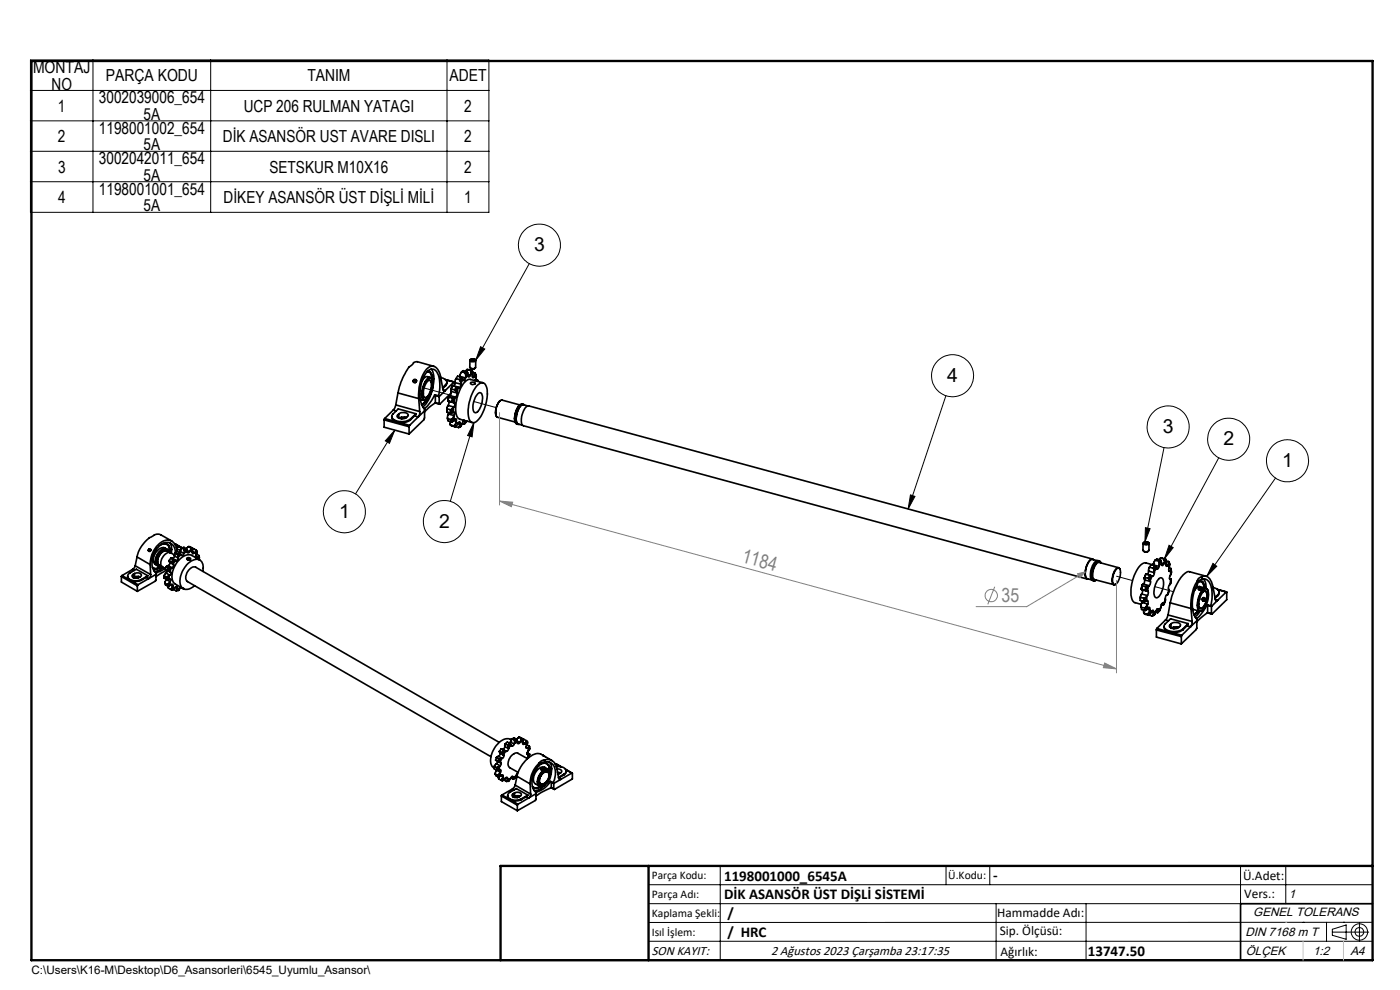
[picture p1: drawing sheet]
<svg xmlns="http://www.w3.org/2000/svg" width="297mm" height="210mm" viewBox="0 0 297 210" stroke-linecap="round" stroke-linejoin="round" font-family="sans-serif">
<g fill="none" stroke="#000" stroke-width=".35">
<path d="M90.6 78.9a.78 .78 0 0 1 .9 .8l.2 .7M90.7 78.8a.96 .96 0 0 1 1 1.1v.7M91.1 78.8a1.92 1.92 0 0 1 .6 1.7v-.1M91.5 78.3a4.3 4.3 0 0 1 .4 3.7l-.1 .4a7.1 7.1 0 0 1-2.1 4M92 77.7l-3.5-1-.6 .1-.2 .3a10 10 0 0 0-3.2 5.8l-.1 .5M97.5 79.8l1.2 .4M97.5 79.8v.1M97.9 78.9l-.4 .9M97.9 78.9l.8 .2M98.7 79.1l.1 .3M98.8 79.4v.5M98.8 79.9h.1"/>
<path d="M98.8 79.9l-.1 .3M99.1 78.8l-.4 .3M99.1 78.8l.1 .3M99.1 78.8l-.8-.2-.4 .3M99.1 78.4l-.3 .3M99.1 78.4l1.1 .2M99.1 78.4l.8 .2M99.2 79.1l-.4 .3M99.2 79.1l.1 .5M99.3 79.5l.4 .1M99.3 79.6l-.5 .3M99.3 79.6l.1 .4 .3-.4"/>
<path d="M99.7 76.4v1.5a.77 .77 0 0 0 1.2 0v-1.5M99.8 78.1a.68 .68 0 0 0 1 0M99.8 79.4l.5 .1M99.8 76.3a.67 .67 0 0 1 1 .1l-.2 .2a.51 .51 0 0 1-.8-.3zM99.8 79.4l-.1 .2M99.9 78.6v.3M99.9 78.6h.3M99.9 78.9l-.1 .5M99.9 78.9h.4M100.1 76.2h.4M100.1 76.2l-.2 .2 .3 .1M100.1 76.2v.3"/>
<path d="M100.2 78.6l.1 .3M100.2 76.1l-.4 .2a.4 .4 0 0 0 .1 .4 .4 .4 0 0 0 .5 0l.4-.1a.28 .28 0 0 0 0-.4 .28 .28 0 0 0-.3 0M100.2 79.9l.3 .1M100.3 79.5v.6l.2-.1M100.3 78.9v.6M100.3 79l.5 .1M100.5 76.2h.1M100.5 76.2l.2 .2-.2 .1h-.3M100.5 76.2v.3M100.6 79.8l.4 .5M100.6 79.8l-.1 .2M100.8 79.1v.3"/>
<path d="M100.8 79.4l-.2 .4M100.8 79.4l.2 .4M100.8 79.1l.2 .7M101 79.8v.5M81.5 89.1l5.3 1.4M81.5 89.1v1.5l5.3 1.5M81.6 88.8l-.1 .3M81.6 88.8l2.6 .7M83.1 88.4a1.11 1.11 0 0 0 1.1 1.1M83.4 87l-1.8 1.8M83.4 87l.6 .2M84 85.9l-.6 1.1"/>
<path d="M84 85.9l5 1.4M84.2 89.5l2.7 .7M84.4 88v.5M84.4 83.4l4.4 1.2M84.4 83.4l-.4 2.5M84.6 87.8a1.4 1.4 0 0 1 2 .3 1.4 1.4 0 0 1-2.4 .2l.2-.3M84.6 87.8l-.2 .2M84.6 87.8v.9M85.2 88.5v.3M86 88.5l-.8 .3M86.2 88.6h-.1a1.52 1.52 0 0 0-1.4 .1M86.8 90.5v1.6"/>
<path d="M86.9 90.2l-.1 .3M87.1 89a3.1 3.1 0 0 1-2.9 .5M87.1 88.9v.1M87.7 81l.1 .2 .4-.1M87.8 80.5h.3l.2 .2M87.8 80.5l-.1 .5M87.9 88.2l-.8 .8M87.9 88.2l.8 .2M88.2 87.8l-3.7-1.1-1.1 1.1a.77 .77 0 0 0-.2 .9 .77 .77 0 0 0 .7 .5 3.4 3.4 0 0 0 3.2-.3M88.2 87.8l-.3 .4M88.2 87.8l-1.1 1.1M88.3 80.7l-.1 .4"/>
<path d="M88.3 80.8l-.2 .4M88.7 88.4l-1.8 1.8M88.8 84.6l.2 2.7M89 87.3v.6l-.3 .5M89.2 84.7l.8 .2M90.1 87.2l-.1 1.8-3.2 3.1M90.1 87.2l-1.4 1.2M90.5 84.8l-1.1 1M90.6 80.5a.61 .61 0 0 1 .8-.3 .61 .61 0 0 1 .4 .7l.1 .5-.3 1.6a2.17 2.17 0 0 1-1.5 1.9 2.04 2.04 0 0 1-.4-2.5l.5-1.2zM90.7 80.8l.4-.2a.9 .9 0 0 1 .5 1.3 3.3 3.3 0 0 1-1.2 2.5h-.2a2.03 2.03 0 0 1-.1-2.4zM91.1 80.7a1.58 1.58 0 0 1 .3 1.9 1.84 1.84 0 0 1-1.3 1.7M91.3 80.1l-.6-.2a1.29 1.29 0 0 0-1.1 .9"/>
<path d="M91.7 80.4a.64 .64 0 0 0-.7-.3 .64 .64 0 0 0-.5 .5 4.4 4.4 0 0 0-.7 4.2l.3 .1 .5-.1-.7 .8-.4 .3 .3-.2 .8-1M92.2 83.7l-1.4 2.3-.8 .7M92.2 83.7l.8 .3M92.2 83.7l.2 .2M92.3 85.5l1 .3M92.4 85.4l-1.5 1.1-.8 .9M92.4 83.9v1.5M92.4 83.9l.8 .2M92.4 85.4l.8 .2M93 84a6.8 6.8 0 0 0-.4-5.2 1.29 1.29 0 0 0-2.2 .3 7.8 7.8 0 0 0-.6 7.4l.3 .3v.4M93 84l.2 .1M93.2 85.6l.1 .2"/>
<path d="M93.2 84.1v1.5M93.5 80.1a1.12 1.12 0 0 1 1.2 1.3l-.2 .2M94 82.7l.5 .1M94.4 80.5l2 .5M94.5 82.8a.32 .32 0 0 1-.4 .1 .32 .32 0 0 1-.2-.4l-.4-2.5a2.31 2.31 0 0 0-1.8-2.3 3.9 3.9 0 0 0-2.5 3.1l-.3 1.4-.1 2.4M94.5 82.8l-1.3 1.3M94.5 80.6l1.8 .4M94.5 81.8l-.6 .6M94.5 81.6l-.6 .6M94.5 81.6v.2M94.8 86.7v.7l.8 .2M94.8 81.1l-.3 .7"/>
<path d="M94.8 86.7l.8 .2M94.9 88.8l.2 .5 .7 .2M94.9 88.8l.8 .2M95 85h.1M95 85l.8 .2M95 85l.2 .2M95.1 86l-.3 .7M95.1 86l1.2 .4M95.1 87.8l-.2 1M95.1 87.8l1.2 .4M95.2 84.1l-.2 .9M95.2 84.2l-.2 .8"/>
<path d="M95.2 84.1h.1M95.2 84.1v.1M95.2 85.2v.3l-.1 .5M95.2 84.2l.8 .2M95.2 85.2l1.2 .3M95.2 87.5l-.1 .3M95.4 83.9l-.2 .2M95.4 83.9l1.3 .3M95.5 89.4v.7M95.5 90.1l1.1 .4M95.5 90.1l.8 .2M95.6 86.9v.7"/>
<path d="M95.6 82.6h.1M95.6 82.6l.1 .4M95.7 82.5l-.1 .1M95.7 83l-.1 .7-.2 .2M95.7 89l.1 .5M95.7 82.5l.8 .2M95.7 83l1.2 .4M95.7 83.4l-2.4 2.4M95.8 85.2l.2 .1M95.8 86.8l-.2 .1M95.8 86.8v.8M95.8 87.6h-.2"/>
<path d="M95.9 88.8l-.2 .2M95.9 88.8l.2 .6M96 84.4l-.2 .8M96 85.3l.3 .1M96 81.8l-.3 .7M96 81.8l-.4 .8M96 81.8l.8 .2M96.1 89.4l-.3 .1M96.2 87.5l.1-.1a.43 .43 0 0 1 0 .8M96.2 86.5v1M96.2 86.5l-.4 .3M96.2 87.5l-.4 .1"/>
<path d="M96.2 84.4h-.2M96.2 84.4l-.2 .9M96.2 88.4l.2 .7M96.2 88.4l-.3 .4M96.3 90.3l.3 .2M96.3 81l.1 .7M96.3 86.4l-.1 .1M96.3 85.4l.1 .1M96.3 81l-1.8 1.8M96.3 89.2l.5 .2M96.3 88.2l-.1 .2M96.4 85.5l.1 .3-.2 .6"/>
<path d="M96.4 89.1l.4-.2v.5M96.4 89.1l-.3 .3M96.5 82.7l.2 .2M96.5 81.2l-.2 .7M96.5 90.1l-.2 .2M96.5 90.1l.3 .2M96.5 81.2l1.3 .3M96.6 84.3l-.3 1.1M96.6 84.3l-.4 .1M96.6 90.5l.7 .2M96.7 82.9l.2 .3M96.7 84.2l-.1 .1"/>
<path d="M96.7 89.6l.4 .3M96.7 80.3l-.2 .9M96.7 89.6l-.2 .5M96.7 80.3l.8 .2M96.8 82l-.3 .7M96.8 82l.2 .1M96.8 90.3l-.2 .2M96.8 89.4l-.1 .2M96.9 83.2v.2M96.9 83.4v.4l-.2 .4M97 82.1l-.3 .8M97 82.1l.3 .1"/>
<path d="M97.1 89.9l-.3 .4M97.2 89.7l.3-.2 .1 .3M97.2 89.7l-.1 .2M97.2 89.7l.4 .1M97.3 82.2l-.4 1M97.4 90.4l-.1 .3M97.5 80.5l.1 .3M97.6 90l-.2 .4M97.6 89.8v.2M97.6 80.8l.2 .5M97.8 81.5a.53 .53 0 0 1-.5 .7M97.8 81.3v.2"/>
<path d="M97.8 90.3l-.4 .1M97.8 90.3l-.2 .3-.3 .1M97.9 80l-.4 .5M97.9 80l.1 .2M97.9 80l-.8-.2-.4 .5M98 80.2l-.4 .6M98 80.2l.3 .3M98.1 89.8l-.5 .2M98.1 89.8l-.3 .5M98.1 89.8l.4 .2M98.3 80.5l-.5 .8M98.3 89.2l.3 .1"/>
<path d="M98.4 89.2l-.3 .6M98.5 89.2l.1 .1M98.6 89.8l-.1 .2M98.6 89.3v.2M98.6 89.5h.1M98.6 89.5v.3M98.7 80.2a.34 .34 0 0 1 0 .3 .34 .34 0 0 1-.4 .1v-.1M98.8 89.3l-.2 .2M99 89.4l-.4 .4M99 89.4l-.5 .6M99 89.3v.1M99.9 81.1a.61 .61 0 0 1 .9 .3 .5 .5 0 0 1-.6 .2 .5 .5 0 0 1-.3-.5z"/>
<path d="M100.9 80.5l.4 .1M101 80.3l-.2 .4M101.1 81.9a1.13 1.13 0 0 1 1.8-.4 6.5 6.5 0 0 1-.2 5.4 3.7 3.7 0 0 1-2.3 2.8 1.76 1.76 0 0 1-1.1-2l.2-2.1a9.3 9.3 0 0 1 1.6-3.7zM101.3 80.8v.1M101.3 80.8h-.1M101.3 80.6v.2M101.3 80.6l.1 .3M101.4 83.5a.55 .55 0 0 1 .7-.1 .55 .55 0 0 1 .2 .6l-.1 1.7a2.04 2.04 0 0 1-1.4 1.8 2.37 2.37 0 0 1-.2-2.6zM102.5 81.2l-2.7-.7a2.19 2.19 0 0 0-1.9 1.6 8.3 8.3 0 0 0-.9 6.3l.5 .5 2.7 .7M106.2 85a3.2 3.2 0 0 0-.9 3.2M110.3 85.9l-3.8-1a2.41 2.41 0 0 0-1.3 2.4 1.04 1.04 0 0 0 .3 1.2l3.8 1M110.3 85.8a4 4 0 0 0-1 3.8"/>
<path d="M111.1 85.8a1.37 1.37 0 0 0-1.6 1.3l-.1 .2a2.25 2.25 0 0 0 .2 2.6l.3 .1M111.3 85.9a.69 .69 0 0 0-1.1 .5l-.6 1.3a2.5 2.5 0 0 0 .2 2.3h.3M112 86.1l-.9-.2a1.49 1.49 0 0 0-1.3 1.4l-.1 .3a2.25 2.25 0 0 0 .2 2.3l.9 .3M29.1 118.1l2.8 1.7M29.1 118.1l-.4 1.9M31.5 116.8l.1 .2 .2-.1M31.6 116.4h.2l.2 .2M31.6 116.4l-.1 .4M31.9 119.8l.1 2.1M32 116.6l-.2 .3M33.2 119l.1 .5 .5 .4M33.2 118.9v.1"/>
<path d="M33.6 117.3a1.45 1.45 0 0 1 1.9-.8l.3 .5a1 1 0 0 0-.9-.6 1 1 0 0 0-1 .6 2.3 2.3 0 0 0-.6 2.9l.7 .1a.91 .91 0 0 1-.9-.3 .91 .91 0 0 1-.1-1zM34.2 115.5a1.2 1.2 0 0 1 1.3 .1 1.2 1.2 0 0 1 .5 1.2v.4v-.8l-.3-.7M34.4 115.3a1.35 1.35 0 0 1 1.4 .5 1.35 1.35 0 0 1 .2 1.4M34.4 116.8l-.1 .1a2.64 2.64 0 0 0-1.1 2M35.4 116.5a1.59 1.59 0 0 0-2.4 .8 1.87 1.87 0 0 0-.1 2.4l.5 .3M35.5 116.9a1.75 1.75 0 0 0-2 1.6 1.03 1.03 0 0 0 .3 1.3l.7 .5M35.5 116.9a1.19 1.19 0 0 0-1.7 .5l-.5 .9-.1 .7M35.5 116.9l.7 .4M35.7 120l-.5 .2M35.7 117a1.13 1.13 0 0 0-1.7 .5 1.53 1.53 0 0 0 0 2.5M35.7 115.7h.1M35.7 120l.8 .4"/>
<path d="M35.9 118.9l.1 .4M35.9 118.9l.5 .3M35.9 115.1a2.43 2.43 0 0 1 .4 2.2M36 119.3v.4l-.3 .3M36 119.3l.8 .5M36.2 118.4l-.3 .5M36.2 118.4l.3 .1M36.2 118.4l.5 .3M36.4 119.2l.1 .2M36.5 114.8l-2.4-1.4a1.86 1.86 0 0 0-2 .5 6.6 6.6 0 0 0-3 4.2M36.5 119.4l.2 .3M36.5 118.5l.9 .4"/>
<path d="M36.7 118.7l-.3 .5M36.7 118.7l.2 .1M36.7 119.7l.1 .1M36.8 119.8l-.1 .5-.2 .1M36.9 118.8l-.4 .6M36.9 118.8l.3 .1M37 117.9l-.1 .3-.4 .3M37 117.7l-.8-.4a1.91 1.91 0 0 0-2.1 1.8 1.06 1.06 0 0 0 .4 1.2l.6 .3M37 117.9l.8 .5M37 117.7v.2M37.1 117.3l-.1 .4M37.1 117.3l.5 .3"/>
<path d="M37.2 118.9l-.5 .8M37.2 117.3a1.91 1.91 0 0 0-1.1-2.1 1.91 1.91 0 0 0-2.3 .6 4.7 4.7 0 0 0-1.1 5.3l.5 .5-.1 .2M37.2 118.9h.2M37.3 115.5l1.2 .6M37.3 115.5l-.1 .1M37.3 115.5l1 .6M37.4 116.1l1.3 .1M37.5 116.6l.8 .1M37.6 117a2.15 2.15 0 0 0-2.9-2.3 5.6 5.6 0 0 0-2.8 5.1M37.6 117.6l.1 .2M37.7 117.8l.1 .4M37.8 118.2v.2"/>
<path d="M37.8 118.4l-.2 .4-.2 .1M38.1 117.2l-.5 .4M38.1 117.2l.1 .2M38.1 117.2l-.5-.3-.5 .4M38.2 117.4l-.5 .4M38.2 117.4l.2 .2M38.2 117l-.1 .3M38.2 117l.8 .4M38.3 116.8h.1M38.3 116.8l-.1 .2M38.4 117.6l-.6 .6M38.6 116.3l-.3 .5"/>
<path d="M38.6 116.3l.4-.2 .5 .3M38.6 116.3l.5 .2M39 117.4a.33 .33 0 0 1-.2 .4 .33 .33 0 0 1-.4-.2M39.1 117.2h.1M39.1 117.2l-.1 .2M39.1 116.5v.3M39.1 116.8v.4M39.5 116.4l-.4 .1M39.5 116.4l.1 .2M39.6 116.6l-.5 .2M39.6 116.6l.1 .4M39.6 118.6l.5-.1 .3 .1"/>
<path d="M39.7 118.4a.43 .43 0 0 1 .4-.1 .43 .43 0 0 1 .3 .3 .41 .41 0 0 1-.5 .2 .41 .41 0 0 1-.2-.4zM39.7 116.7l.5 .3M39.7 117l-.6 .2M39.7 117v.1a.25 .25 0 0 0 .3 .2 .25 .25 0 0 0 .2-.3M39.9 118.5l.3 .1M39.9 118.5l-.2 .1 .1 .1M39.9 118.5v.3M40 115.9l-.5 .5M40 115.9l.9 .4M40 115.9l.5 .3M40.2 118.6l.1 .1M40.2 118.6v.1"/>
<path d="M40.3 116.9l.6 .1M40.3 116.9l-.1 .1M40.5 116.4l-.2 .5M40.5 116.4l.4 .1M40.5 116.2v.2M40.5 116.2l.4 .1M40.8 117.1l.4 .2M40.9 117l-.1 .4 .4-.1M40.9 116.3v.2M40.9 116.5v.5M40.9 116.5l.2-.1 .5 .3M41.3 117.2l.4 .4"/>
<path d="M41.3 117.2l-.1 .1M41.5 116.9l-.2 .3M41.5 116.9l.3 .3M41.5 118.1l.3 .1M41.6 116.7l-.1 .2M41.6 116.7l.2 .5M41.7 117.6a.33 .33 0 0 0-.2 .4 .33 .33 0 0 0 .3 .2M41.7 117.6l.5 .3M41.8 117.2l-.1 .4M41.9 118.2l.1 .4M41.9 118.2h-.1M42.2 118l-.3 .2"/>
<path d="M42.2 118v.5M42.2 117.9v.1M42.2 118.5v.2M42.2 117.9v.6M42.4 118.8l-1.7-1a2.58 2.58 0 0 0-3 1.3l-.2 .3a4 4 0 0 0-.6 4.2l2 1.3M231.8 118.6l-119.6-32.5a1.46 1.46 0 0 0-1.3 1.3l-.2 .9a1.78 1.78 0 0 0 .3 2l119.6 32.5M232 118.7a.69 .69 0 0 0-1.1 .5l-.5 1.3a2.5 2.5 0 0 0 .1 2.3h.4M232.7 118.9l-.9-.2a1.79 1.79 0 0 0-1.4 1.7 2.25 2.25 0 0 0 .2 2.4l1 .2M233.2 119a.94 .94 0 0 0-1.3 .7l-.5 1.4a1.78 1.78 0 0 0 .3 2l.4 .1M242.5 115.2v1.5a.79 .79 0 0 0 1.2 0l.1-1.5M242.6 116.9l.3 .2 .7-.2M242.7 115h.1a.67 .67 0 0 1 .9 .2 .61 .61 0 0 1-1.1-.1z"/>
<path d="M243 115l-.2 .2 .2 .1M243 115.3h.3M243 115h.3M243 115v.3M243 115l-.4 .1a.61 .61 0 0 0 .4 .5 .61 .61 0 0 0 .7-.2 .32 .32 0 0 0-.1-.3 .32 .32 0 0 0-.3-.1M243.3 115l.2 .2-.2 .1M243.3 115v.3M244.7 119.8l-1.6-.4a2.32 2.32 0 0 0-2 1.6 8.3 8.3 0 0 0-.9 6.3l.4 .5 1.5 .4M244.7 119.8l1.2 .3M244.7 119.8l-.1 .1M244.7 119.6h.1M244.7 119.6v.2"/>
<path d="M245 118.8l-.3 .8M245 118.8l.9 .3M245.9 119.1v.3M245.9 119.4v.5M245.9 119.9h.1M245.9 119.9v.2M246.2 118.8l-.3 .3M246.2 118.8l.1 .3M246.2 118.8l-.8-.2-.4 .2M246.2 118.3l-.3 .4M246.2 118.3l1.1 .3M246.2 118.3l.8 .3"/>
<path d="M246.3 119.1l-.4 .3M246.3 119.1l.2 .4M246.5 119.5l.1 .5 .3-.4M246.5 119.5l-.6 .4M246.5 119.5l.4 .1M246.9 119.4l.5 .1M246.9 119.4v.2M247 118.6v.2M247 118.6h.3M247 118.8l-.1 .6M247 118.8l.4 .1M247.3 118.6l.1 .3"/>
<path d="M247.3 119.9l.4 .1M247.4 118.9v.6M247.4 119.5v.5l.1 .1 .2-.1M247.4 119l.5 .1M247.8 119.8l.3 .5M247.8 119.8l-.1 .2M247.9 119.3l-.1 .5M247.9 119.3l.2 .5M247.9 119.1v.2M247.9 119.1l.2 .7M248.1 119.8v.5M25.8 122.3l3.3 2"/>
<path d="M25.8 122.3v1.2l3.3 1.9M25.9 122.1l-.1 .2M25.9 122.1l1.7 1M27.1 122.2l.1 .5 .4 .4M27.6 123.1a2.69 2.69 0 0 0 2.4 0M27.6 123.1l1.7 .9M28.1 120.8l-2.2 1.3M28.1 120.8l.4 .2M28.3 121.8v.7M28.5 121.7a.92 .92 0 0 1 1.5 .4l-.2 .2a1.07 1.07 0 0 1-1.8-.2l.3-.3M28.5 121.7l-.2 .1M28.5 121.7v.7"/>
<path d="M28.5 122.4l-.2 .1M28.7 120l-.6 .8M28.7 120l3.3 1.9M29.1 124.3v1.1M29.3 124l-.2 .3M29.4 122.5l-.3 .2M29.4 122.3v.2M29.7 122.4l-.3 .1M29.7 122.4l-.7-.1-.5 .1M30 122.9v.2M31 122.5l-1 .6M31 122.5l.5 .3"/>
<path d="M31.4 122.1l-2.5-1.4-1.3 .8a.79 .79 0 0 0-.5 .9 .79 .79 0 0 0 .8 .6 2.59 2.59 0 0 0 2.1-.1M31.4 122.1l-.4 .4M31.4 122.1l-1.4 .8M31.5 122.8l-2.2 1.2M32 121.9l-.2 .5-.3 .4M32.4 120.5a1.61 1.61 0 0 0 1.9-.4l-.7 .4-.7 .1M33.1 121.8l-.1 1.5-3.9 2.1M33.1 121.8l-1.6 1M34.3 120.1a1.5 1.5 0 0 1-2 .2M34.6 120.4a2.52 2.52 0 0 1-1.9 .8M34.8 122.1v.5l.5 .3M34.8 122.1l.5 .3"/>
<path d="M35 123.7l.1 .4 .5 .3M35 120.6l-1.1 .6-1 .2M35 123.7l.5 .3M35.2 120.2l-.2 .6 .6 .3M35.2 121.6l-.4 .5M35.2 120.2l.5 .3M35.2 121.6l.8 .4M35.3 122.9h.2M35.3 122.4v.5M35.3 122.9l-.3 .8M35.3 122.9l.8 .5M35.3 122.9h.1"/>
<path d="M35.3 121l-2.2 1.3M35.5 124l.1 .4M35.5 121.1l-.3 .5M35.5 122.3l-.2 .1M35.5 122.3v.6M35.6 121.1l.1 .1M35.7 123.9l-.2 .1M35.7 123.9l.1 .4M35.7 121.2l.4 .1M35.7 120.5l-.1 .6M35.7 120.5h.3M35.7 124.3v.4l.5 .3"/>
<path d="M35.8 124.3l-.2 .1M35.9 122.9a.29 .29 0 0 1 .4 .1 .29 .29 0 0 1-.2 .4M35.9 122.9h-.4M35.9 122.1v.8M35.9 122.1l-.4 .2M36 123.5l.2 .6M36 120.5l-.3 .7M36 123.5l-.3 .4M36 122l-.1 .1M36.1 121.3a.37 .37 0 0 1 .2 .4 .37 .37 0 0 1-.3 .3M36.1 123.4l-.1 .1M36.2 125l.3 .2 .2-.1"/>
<path d="M36.2 124.1l.2-.1a.23 .23 0 0 1 .3 0 .23 .23 0 0 1 0 .3M36.2 124.1l-.4 .2M36.2 124.1l.5 .2M36.3 120.5l-.2 .8M36.3 120.5h-.3M36.3 124.9l-.1 .1M36.3 124.9l.4 .2M36.5 120.4l-.2 .1M36.6 124.5l.4 .3M36.6 124.5l-.3 .4M36.7 124.3l-.1 .2M36.9 124.9l.5 .4"/>
<path d="M37 124.8l-.3 .3M37.3 124.5l.3 .2M37.5 125.2l-.1 .1M37.6 124.8l-.1 .4M37.6 124.7l-.2-.3-.4 .4M37.6 124.7v.1M38 125.1l-.5 .1M38 125.1l-.6 .2M38.2 124.7l-.6 .1M38.2 124.7l-.2 .4M38.3 124.6l-.1 .1M38.3 124.5v.1"/>
<path d="M38.3 124.6l.5 .2M38.8 124.8h.1M43 121.2a1.82 1.82 0 0 0-1.4-2.6 4.8 4.8 0 0 0-3.2 5.8 1.83 1.83 0 0 0 2.9-.2M232.5 123a.51 .51 0 0 1-.6 .2 .51 .51 0 0 1-.3-.6 3.7 3.7 0 0 1 1.4-3.6h.3l.2 .4a.54 .54 0 0 0-.5-.4 .54 .54 0 0 0-.5 .5l-.6 1.2a2.25 2.25 0 0 0 .2 2.4l.5-.1M236.7 120.9a.52 .52 0 0 1 .7-.4 .52 .52 0 0 1 .3 .7l-.1 1.3a1.69 1.69 0 0 1-1.2 1.5 2.66 2.66 0 0 1 .3-3.1zM237.3 120.4l-4.1-1.1a2.58 2.58 0 0 0-1.4 2.8v.4l.4 .4 4.1 1.1M237.6 120.7a.53 .53 0 0 0-.6-.3 .53 .53 0 0 0-.4 .5l-.4 .7a2.18 2.18 0 0 0 .1 2.5l.4-.2M241.9 126.7v.7l.8 .2M241.9 126.7l.8 .2M242 128.8l.2 .5 .8 .2M242 128.8l.9 .2M242.1 125h.1"/>
<path d="M242.1 125l.2 .1M242.1 125l.8 .2M242.2 126l-.3 .7M242.2 126l1.2 .3M242.3 127.8l-.3 1M242.3 127.8l1.2 .3M242.3 124.1l-.2 .9M242.3 124.2l-.2 .8M242.3 124.1v.1M242.3 125.1l.1 .4-.2 .5M242.3 124.2l.8 .3M242.3 125.1l1.2 .3"/>
<path d="M242.3 127.5v.3M242.6 123.9l-.3 .2M242.6 123.9l1.2 .3M242.6 129.4l.1 .7M242.7 130.1l1 .4M242.7 130.1l.8 .2M242.7 126.9v.7M242.7 122.6h.1M242.7 122.7l.1 .3M242.8 122.5l-.1 .1M242.8 123l-.2 .9M242.8 122.5l.8 .2"/>
<path d="M242.8 123l1.3 .4M242.9 129l.1 .5M242.9 125.2l.2 .1M242.9 127.6h-.2M243 126.8l-.3 .1M243 126.8l-.1 .8M243.1 124.5l-.2 .7M243.1 128.8l-.2 .2M243.1 128.8l.1 .6M243.1 121.8l-.3 .7M243.1 121.8l-.4 .8M243.1 121.8l.8 .2"/>
<path d="M243.1 125.3l.4 .1M243.2 129.4l-.2 .1M243.3 127.5l.1-.1a.45 .45 0 0 1 .1 .7M243.3 127.5l-.4 .1M243.3 126.5v1M243.3 124.4l-.2 .9M243.3 124.4l-.2 .1M243.3 126.5l-.3 .3M243.4 128.3l.2 .8M243.4 128.3l-.3 .5M243.4 126.3l-.1 .2M243.4 129.2l.5 .2"/>
<path d="M243.5 130.3l.2 .2M243.5 125.4h.1M243.5 128.1l-.1 .2M243.5 125.4l.1 .3-.2 .6M243.6 129.1l.3-.3v.6M243.6 122.7l.2 .2M243.6 129.1l-.4 .3M243.6 130.1l-.1 .2M243.6 130.1l.3 .2M243.7 124.3l-.2 1.1M243.7 124.3l-.4 .1M243.7 121.1l-.3 .8"/>
<path d="M243.7 121.1l1.2 .4M243.8 122.9l.2 .3M243.8 124.2l-.1 .1M243.8 130.5l.6 .2M243.8 120.3l-.1 .8M243.8 120.3l.9 .2M243.9 129.6l.4 .3M243.9 122l-.3 .7M243.9 122l.2 .1M243.9 129.6l-.3 .5M243.9 130.3l-.2 .2M243.9 129.4v.2"/>
<path d="M244 123.2l.1 .2M244.1 123.4l-.1 .6-.2 .2M244.1 122.1l-.3 .8M244.1 122.1l.3 .1M244.3 129.9l-.4 .4M244.4 129.7h.3M244.4 122.2l-.4 1M244.5 130.4l-.1 .3M244.7 120.5l.1 .3M244.7 130l-.2 .4M244.7 129.7l-.1-.3-.3 .5M244.7 129.7v.3"/>
<path d="M244.8 120.8l.1 .5M244.9 121.3v.2M244.9 121.5v.1a.45 .45 0 0 1-.5 .6M245 120l-.3 .5M245 120l.1 .2M245 120l-.8-.2-.4 .5M245 130.3l-.5 .1M245 130.3l-.6 .4M245.1 120.2l-.3 .6M245.1 120.2l.3 .3M245.2 129.8l.4 .2M245.2 129.8l-.5 .2"/>
<path d="M245.2 129.8l-.2 .5M245.3 133.6l5.3 1.4M245.3 133.6v1.5l5.3 1.5M245.4 120.5l-.5 .8M245.4 133.3l-.1 .3M245.4 133.3l2.7 .7M245.5 129.2l.2 .1M245.7 129.3v-.1a.43 .43 0 0 0-.5 .6M245.7 129.5v.3M245.7 129.8l-.1 .2M245.7 129.3v.2M245.9 122.8a.63 .63 0 0 1 .7-.1 .63 .63 0 0 1 .2 .8l-.2 1.7a1.52 1.52 0 0 1-1.5 1.5 3.5 3.5 0 0 1 .5-3.6z"/>
<path d="M245.9 120.1l-.2 .5-.2 .1-.1-.2M246.1 129.4l-.4 .4M246.1 129.4l-.5 .6M246.3 128.9l-.6 .6M246.3 128.9l-.2 .5M246.4 128.2l.4 .1M246.6 128h.1M246.7 128a.59 .59 0 0 0-.4 .9M246.7 128l.1 .1M246.8 128.1v.2M246.8 128.3h.1M246.9 132.9a1.16 1.16 0 0 0 1.2 1.1"/>
<path d="M247.1 127.8l-.3 .5M247.2 127.2l-.4 .9M247.2 127.2l-.4 1.1M247.3 131.5l-1.9 1.8M247.3 131.5l.6 .2M247.6 126.2a.8 .8 0 0 0-.4 1M247.8 130.4l-.5 1.1M247.8 130.4l5.1 1.4M248 125.1v.2l-.4 .9M248 125.1l-.4 1.1M248 121.1h.1M248 120.5l.4 .1"/>
<path d="M248.1 120.3a.56 .56 0 0 0 0 .9v-.1M248.1 134l2.6 .8M248.1 122.7l.4 .2M248.2 122.9h.1M248.2 124l-.3 .7 .1 .4M248.2 132.6v.5M248.2 122.9h.2M248.2 127.9l4.5 1.2M248.2 127.9l-.4 2.5M248.3 121l.1 .9M248.3 121l-.2 .1M248.4 121.9l-.3 .6 .1 .4"/>
<path d="M248.4 122.9l-.2 1.1M248.4 120.6v.2M248.4 120.8l-.1 .2M248.4 120.8l.1 .7M248.4 120.6l.1 .9M248.4 132.3a1.4 1.4 0 0 1 2 .3 1.4 1.4 0 0 1-2.3 .2l.1-.2M248.4 132.3l-.2 .3M248.4 132.3v.9M248.5 122.9h-.1M248.5 122.9l-.3 1.1M248.5 121.5l-.1 .4M249 133v.3"/>
<path d="M249.9 133.1l-.8 .2M250 133.1l-.7-.1-.8 .2M250.6 135v1.6M250.7 134.8l-.1 .2M251 133.6a3.5 3.5 0 0 1-2.9 .4M251 133.4v.2M251.8 132.7l-.8 .9M251.8 132.7l.8 .3M252.1 132.3l-3.8-1-1.1 1.1a.77 .77 0 0 0-.2 .8 .77 .77 0 0 0 .7 .5 3.4 3.4 0 0 0 3.3-.3M252.1 132.3l-.3 .4M252.1 132.3l-1.1 1.1M252.6 133l-1.9 1.8"/>
<path d="M252.7 129.1l.2 2.7M252.9 131.8l-.1 .7-.2 .5M253 129.2l1.5 .5M253.3 130.4l.9-.8-.3 .4zM253.9 131.7l-.1 1.8-3.2 3.1M253.9 131.7l-1.3 1.3M254 123.3a10 10 0 0 0-1.3 5.8M254 123.3v.7M254 124a7.6 7.6 0 0 0-.4 7l.4 .3-.1 .4M254.1 123.6a.77 .77 0 0 1 .8-.1 .77 .77 0 0 1 .5 .7l.1 .5M254.1 129.6l-.8 .7M254.2 124.8h.1a.51 .51 0 0 1 .8 .2 .47 .47 0 0 1-.5 .2 .47 .47 0 0 1-.4-.4z"/>
<path d="M254.4 124.8a.32 .32 0 0 1 .3-.1 .32 .32 0 0 1 .2 .3 .32 .32 0 0 1-.3 .1 .32 .32 0 0 1-.2-.3zM254.4 124.8l-.2 .1 .1 .2M254.5 124.9l.1-.1 .2 .2zM254.6 129.7l-1.1 1.2M254.6 124.9l-.1 .1M254.6 124.9l.2 .1M254.6 124.8v.1M254.9 124.8l.1 .3M254.9 122.4a1.44 1.44 0 0 1 2.1 1l.8 3.6a.3 .3 0 0 0 .1 .4 .3 .3 0 0 0 .4-.1M254.9 122.4l-.6 .3-.3 .6M254.9 122.4l.2 .5M255 123.4h.1"/>
<path d="M255 123.4l.3 .3 .3 1a1.07 1.07 0 0 0-1.4-1.3l-.1 .1M255.1 125.8a.57 .57 0 0 1 .7-.4 .57 .57 0 0 1 .4 .7 3.6 3.6 0 0 1-1.3 3h-.2a2.07 2.07 0 0 1-.1-2.4zM255.1 122.9l-.3 .1a.93 .93 0 0 0-.8 1M255.1 122.9a1.48 1.48 0 0 1 1.8 1.4 8.6 8.6 0 0 1 0 4.2M255.3 122.8a2.61 2.61 0 0 1 .6 2l-1.4-.4a1.31 1.31 0 0 0-1.1 .9M255.3 125.1a.59 .59 0 0 1 .7-.2 .59 .59 0 0 1 .3 .7 4.4 4.4 0 0 1-1.5 4 .76 .76 0 0 1-.7-1v-.8a5.1 5.1 0 0 1 1.2-2.7zM255.4 126.8a.38 .38 0 0 0-.3 .3 .38 .38 0 0 0 .3 .4M255.7 125.4a2.18 2.18 0 0 1 .1 2.5 1.33 1.33 0 0 1-1.2 1.1l-.2-.2M255.9 122.2l-3.6-.9a2.53 2.53 0 0 0-2 1.5l-1.1 2-1 3.1M256 128.3l-1 1.7-1.2 1.2M256 128.3l.9 .2M256 128.3l.2 .1"/>
<path d="M256.1 130l1 .3M256.2 130l-2.3 1.9M256.2 128.4v1.6M256.2 128.4l.8 .2M256.2 130l.8 .2M256.2 125.2a.67 .67 0 0 0-.7-.4 .67 .67 0 0 0-.6 .6 4.1 4.1 0 0 0-.5 4.2l.2 .1 .5-.2M256.9 128.5l.1 .1M257 130.2l.1 .1M257 128.6v1.6M257.4 124.6a1.2 1.2 0 0 1 1.2 1.2l-.2 .3M257.8 127.2l.5 .1M258.3 125l1.9 .5"/>
<path d="M258.3 127.3l1.9-1.7v1.6l-3.1 3.1M258.3 127.3l-1.3 1.3M258.4 126.1l-.7 .6M258.4 126.1v.2M258.4 126.3l-.6 .6M258.6 125.6l-.2 .7M105.9 157.5l-64.4-37.2a1.84 1.84 0 0 0-2 1.8 1.16 1.16 0 0 0 .3 1.3l64.3 37.1M105.9 159.4l.2 .4M105.9 159.4l.5 .3M106.1 159.8l-.1 .3-.2 .3M106.1 159.8l.8 .4M106.3 158.8l-.4 .6"/>
<path d="M106.3 158.8l.3 .1M106.3 158.8l.5 .3M106.4 159.7l.2 .1M106.6 159.8l.2 .3M106.6 158.9l.8 .5M106.8 159.1l-.4 .6M106.8 159.1l.2 .1M107 159.2l-.4 .6M107 159.2l.3 .1M107.1 158.4l-.2 .4-.3 .1M107.1 158.4l.8 .4M107.2 157.8l-.1 .6"/>
<path d="M107.2 157.8l.5 .3M107.3 159.3l-.5 .8M107.3 159.3l.1 .1M107.7 158.1l.1 .2M107.8 158.3l.1 .4M107.9 158.8l-.2 .4-.3 .2M107.9 158.7v.1M108.1 157.7l-.4 .4M108.1 157.7l.2 .1M108.1 157.7l-.5-.3-.4 .4M108.3 157.8l-.5 .5M108.3 157.8l.2 .3"/>
<path d="M108.3 157.4l-.2 .3M108.3 157.4l.8 .5M108.3 157.2h.1M108.3 157.2v.2M108.5 158.1l-.6 .6M108.5 156.9a2.23 2.23 0 0 0-2.9 1 4.5 4.5 0 0 0-1.3 4.5l.5 .5M108.7 156.7l-.4 .5M108.7 156.7l.4-.2 .5 .3M108.7 156.7l.4 .3M109.1 157.9a.34 .34 0 0 1-.2 .3 .34 .34 0 0 1-.4-.1M109.1 157.7v.2M109.1 157l.1 .3"/>
<path d="M109.2 157.3l-.1 .4M109.6 156.8l-.5 .2M109.6 156.8l.1 .2M109.7 157l-.5 .3M109.7 157l.1 .4M109.7 157.2l.6 .3M109.8 157.4l.1 .4 .4-.3M109.8 157.4l-.7 .3M110.1 156.4l-.5 .4M110.1 156.4l.8 .3M110.1 156.4l.5 .3M110.4 157.3l.5 .1"/>
<path d="M110.4 157.3l-.1 .2M110.5 156.9l-.1 .4M110.5 156.9l.4 .1M110.6 156.7l-.1 .2M110.6 156.7h.3M110.9 157.6v.3l.4-.1M110.9 157.6l.4 .2M110.9 157.4v.2M110.9 157v.4M110.9 156.7v.3M110.9 156.9l.3-.1 .5 .3M111.4 157.6l.4 .5"/>
<path d="M111.4 157.6l-.1 .2M111.6 158.5l.2 .2M111.6 157.3l-.2 .3M111.6 157.3l.3 .3M111.7 157.1l-.1 .2M111.7 157.1l.2 .3v.2M111.8 158.1l-.2 .5 .2 .1M111.8 158l.5 .3M111.8 159.7h.1M111.8 159.7l.6 .3M111.8 160h.1M111.9 157.6l-.1 .5"/>
<path d="M112 158.6l.1 .7M112 158.6l-.2 .1M112.1 159.3a.45 .45 0 0 0-.2 .7M112.2 158.4l-.2 .2M112.2 158.4l.1 .6M112.3 158.3l-.1 .1M112.3 159l-.2 .3M112.3 158.3v.7M112.4 160l-.3 .6M112.4 160h-.1M104.8 162.6v.5l.5 .3M104.8 162.6l.6 .2"/>
<path d="M105 164.1l.2 .4 .5 .3M105 164.1l.5 .3M105.3 160.7l-.2 .5 .5 .3M105.3 162l-.5 .6M105.3 160.7l.5 .3M105.3 162l.8 .4M105.3 163.4h.3M105.4 162.8l-.1 .6M105.4 163.4l-.4 .7M105.4 163.4l.8 .4M105.4 163.4h.1M105.5 164.4l.2 .4"/>
<path d="M105.6 161.5l-.3 .5M105.6 162.8h-.2M105.6 162.8v.6M105.6 161.5l.2 .1M105.7 164.3l-.2 .1M105.7 164.3l.2 .4M105.8 160.4l-.5 .3M105.8 160.4l.7 .5M105.8 161.6l.3 .1M105.8 161l-.2 .5M105.8 161h.2M105.8 164.8v.4l.5 .3"/>
<path d="M105.9 164.7l-.2 .1M105.9 163.3a.27 .27 0 0 1 .4 .2 .27 .27 0 0 1-.1 .3M105.9 163.3l-.3 .1M106 162.6l-.1 .7M106 162.6l-.4 .2M106 164l.3 .6M106 161l-.2 .6M106 164l-.3 .3M106.1 161.7a.39 .39 0 0 1 .2 .4 .39 .39 0 0 1-.2 .3M106.1 162.4l-.1 .2M106.2 163.8l-.2 .2M106.3 165.5l.3 .2 .2-.2"/>
<path d="M106.3 164.6l.4-.2v.4M106.3 164.6l-.4 .1M106.3 164.5l.4 .3M106.4 168.8l3.3 2M106.4 168.8v1.2l3.3 2M106.4 160.9l-.3 .8M106.4 160.9l-.4 .1M106.4 165.3l-.1 .2M106.4 165.3l.4 .2M106.5 168.6l-.1 .2M106.5 168.6l3.4 2M106.5 160.9h-.1"/>
<path d="M106.6 165l.5 .2M106.6 165l-.2 .3M106.7 164.8l-.1 .2M106.8 160.1l.1 .1M106.9 160.2v.3l-.4 .4M106.9 165.4l.6 .4M107.1 165.2l-.3 .3M107.4 165l.3 .1M107.6 165.6l-.1 .2M107.7 165.1a.21 .21 0 0 0-.2-.2 .21 .21 0 0 0-.3 .2l-.1 .1M107.7 165.3l-.1 .3M107.7 165.1v.2"/>
<path d="M107.7 168.8a1.49 1.49 0 0 0 1.9 1.1l1-.3M108 165.6h-.4M108 165.6l-.1 .1-.4 .1M108.3 165.2l-.6 .1M108.3 165.2l-.3 .4M108.4 165h.1M108.4 165l.5 .3M108.7 164.7l.2 .1M108.7 167.3l-2.2 1.3M108.7 167.3l.4 .3M108.9 164.8a.3 .3 0 0 0-.4-.1 .3 .3 0 0 0-.2 .3v.2M108.9 164.8v.2"/>
<path d="M108.9 168.4v.6M108.9 165h.1M108.9 165v.2M108.9 165.2v.1M109.1 168.2a.97 .97 0 0 1 1.5 .4l-.1 .2a1.09 1.09 0 0 1-1.9-.2l.3-.2M109.1 168.2l-.2 .2M109.1 168.2v.7M109.1 168.9l-.2 .2M109.3 166.5l-.6 .8M109.3 166.5l3.3 1.9M109.4 164.8l-.5 .4M109.4 164.8l-.5 .5"/>
<path d="M109.5 164.5l-.6 .5M109.5 164.5l-.1 .3M109.7 164.7l2.8 1.6M109.7 164.7l-.4 1.8M109.7 170.8v1.2M109.9 163.9l-.4 .6M109.9 170.6l-.2 .2M110 169l-.3 .2M110 168.8v.2M110.3 168.9l-.3 .1M110.3 168.9l-.7-.1-.5 .1M110.6 169.5v.1"/>
<path d="M111.6 169l-1 .6M111.6 169l.5 .3M111.9 160.9l-2-1.1a1.87 1.87 0 0 0-2.1 1.7 1.16 1.16 0 0 0 .3 1.3l1.8 1M111.9 160.9h-.1M111.9 160h.2M112 168.7l-2.5-1.4-1.3 .8a.81 .81 0 0 0-.5 .8 .81 .81 0 0 0 .8 .7 2.81 2.81 0 0 0 2.1-.1M112 168.7l-.4 .3M112 168.7l-1.4 .8M112.1 160l-.2 .9M112.1 169.3l-2.2 1.3M112.1 160.6l-.2 .3M112.3 160h-.2"/>
<path d="M112.3 160l-.2 .6M112.5 166.3l.1 2.1M112.6 168.4l-.2 .5-.3 .4M113 167a1.44 1.44 0 0 0 1.7-.1l-.7 .3h-.5M113.7 168.4l-.1 1.4-3.9 2.2M113.7 168.4l-1.6 .9M114.3 162.4a4.5 4.5 0 0 0-.9 5.4l.4 .3-.1 .3M114.4 161.8a6 6 0 0 0-1.9 4.5M114.4 161.8l-.1 .6M114.4 162.3a1.27 1.27 0 0 1 1.5-.3 1.27 1.27 0 0 1 .7 1.4M114.5 166.1l.1 .2M114.5 162.2a1.31 1.31 0 0 1 1.6-.2 1.31 1.31 0 0 1 .6 1.5"/>
<path d="M114.6 166.8a1.43 1.43 0 0 1-1.6 .1M114.8 163.1l.1-.1a.27 .27 0 0 1 .3 0 .27 .27 0 0 1 .1 .3 .32 .32 0 0 1-.3 .1 .32 .32 0 0 1-.2-.3zM114.9 163v.3M114.9 163l.4 .2-.3 .1zM115 164.2a.8 .8 0 0 1 .6-.5 .8 .8 0 0 1 .8 .4 1.8 1.8 0 0 1-1.7 2.2 1.53 1.53 0 0 1 .3-2.1zM115 163.1h.1M115 163.1l-.1 .1h.3M115 163.2h-.1M115 163.2h.1M115 163.1v.1M115 163.8a1 1 0 0 1 .9-.6 1 1 0 0 1 .9 .6 2.69 2.69 0 0 1-2 3 1.2 1.2 0 0 1-.5-1.9zM115.1 164.1a.79 .79 0 0 1 .8-.5 .79 .79 0 0 1 .7 .6 2.05 2.05 0 0 1-1.7 2.2 1.33 1.33 0 0 1 0-2.1z"/>
<path d="M115.1 163.1l.1 .1M115.1 163.2h.1M115.1 163.1v.1M115.2 160.3l1.9 1M115.2 160.3l.2 .1M115.3 160.3a2.33 2.33 0 0 0-3.2 .4l-1.2 1.4a6.5 6.5 0 0 0-1.2 2.6M115.3 163v.3M115.4 160.4h.1M115.5 166.2l-.4 .2-.4-.1M115.5 161.2a2.02 2.02 0 0 1 2.6 1.8l.4 2a.36 .36 0 0 0 .6 .3M115.5 161.2l-.6 .2-.5 .4M115.5 161.2l.2 .4"/>
<path d="M115.5 166.6l-.1 .1a2.7 2.7 0 0 1-2.1 1M115.7 161.6l-.8 .2-.6 .6M115.7 161.6a1.93 1.93 0 0 1 2.1 2.4l-.2 1.4-.3 .7M115.7 166a.94 .94 0 0 1-1 .3M116.3 162.2h.1M116.3 162.2l.3 .5v.7M116.4 164.8l.1-.1a.71 .71 0 0 0-.8-1 1.96 1.96 0 0 0-1.1 2.5l.1 .1M116.4 163.3l-.8-.5a2.07 2.07 0 0 0-2.3 1.6 1.55 1.55 0 0 0 .3 1.9l.8 .4M116.5 164.4h.1M116.6 161.7a2.64 2.64 0 0 1 .2 2.6M116.8 165.8a4.2 4.2 0 0 1-3.2 2.1M116.8 165.8l.5 .3"/>
<path d="M116.8 165.8l.1 .1M116.8 164.2a.89 .89 0 0 0-.4-1 .89 .89 0 0 0-1.1 .3 2.53 2.53 0 0 0-1 3.2 1.14 1.14 0 0 0 1.2-.1M116.9 167.1l-2 1-1.2 .7M116.9 165.9v1.2M116.9 165.9l.6 .3M116.9 167.1l.6 .3M116.9 167.1l.7 .4M117.3 166.1l.2 .1M117.5 167.4l.1 .1M117.5 166.2v1.2M117.9 162l1.2 .7M117.9 162l-.1 .1"/>
<path d="M117.9 162l1 .6M118 162.6h.1a1.55 1.55 0 0 1 2 1l-.2 .4-.3 .2M118.1 163.1h.1a.62 .62 0 0 1 .7 .1 .62 .62 0 0 1 .2 .6l-.2 .2M118.3 163.9l.6 .1M118.6 165h-.1M118.6 165l.5 .3M118.9 164l-.5 .2M119.1 165.3l-1.6 .9M119.6 164.4l-1 .6M119.6 164.2l-1.1 .7M119.6 164.2v.2M119.9 163.2l1.5 .8"/>
<path d="M120 163.3l1.3 .7M120.1 163.6l-.1 .4-.4 .4M121.3 164h.1v1.2l-3.8 2.3M121.3 164l-2.2 1.3M291.2 191.7h-28v12M106.2 203.7h185"/>
<circle cx="255.4" cy="127.1" r=".37"/>
<circle cx="255.4" cy="127.1" r=".29"/>
</g>
<path d="M95.5 83.8l-5.6-1.5M105.3 86.5l-4.8-1.3M240.3 123.2l-3.4-1M248.9 125.5l-3.9-1.1M255.2 127.2l-.7-.2M255.2 125.5a.47 .47 0 0 1 .6 0 .47 .47 0 0 1 .2 .5l-.1 1.3a1.84 1.84 0 0 1-1.2 1.7l-.3-.2" fill="none" stroke="#000" stroke-width=".21" stroke-dasharray="6.3 1.3 1.3 1.3 1.3 1.3"/>
<g fill="none" stroke="#808080" stroke-width=".21">
<path d="M106 87.5v19.6M106 106.3l2.8 .2-.3 1zM106 106.3l130.9 35.6M211 124.5l-1.5 3.7M228.6 121.7l1.6-.4-1.1 1.2zM230.2 121.3l-12.4 7.4h-10.7M236.9 123.1v19.6M234.4 140.6l2.5 1.3-2.8-.3z"/>
<circle cx="210.3" cy="126.3" r="1.31"/>
</g>
<g fill="none" stroke="#000" stroke-width=".21">
<path d="M6.5 12.7h97.2v32.3h-97.2zM6.5 19.2h97.2M19.7 12.7v32.3M44.7 12.7v32.3M94.8 12.7v32.3M6.5 25.6h97.2M6.5 32.1h97.2M6.5 38.6h97.2M112.3 55.9l-11.4 20.5M102 73.5l.8 .5-1.9 2.4zM83.7 91.3l-1.1 2.7-.9-.5zM83.7 91.3l-8.3 13.5"/>
<path d="M100.5 89.6l-.3 3.1-1-.3zM100.5 89.6l-5 16.8M200.7 84l-8 24M246.9 94.9l-4 20.1M258.6 97.1l-11.6 21.5M193.1 105l1 .3-1.4 2.7zM243 111.9l1 .2-1.1 2.9zM248 115.7l.9 .5-1.9 2.4zM257.3 119.5l.8 .6-2.1 2.2zM270.6 101.4l-14.6 20.9M137.6 187.7h153.6M137.6 191.7h153.6"/>
<path d="M137.6 199.7h153.6M152.8 183.7v20M200.7 183.7v4M210 183.7v4M211.3 191.7v12M230.4 191.7v12M263.2 183.7v20M272.8 183.7v8M276.4 195.6h.1M281.4 195.6v4.1M282.6 197.7h7.8M282.6 197.1l3-.9v3l-3-.8z"/>
<path d="M285 195.6h.1M288.4 195.8v3.8M291.2 195.6l-153.6 .1"/>
<circle cx="114.4" cy="52" r="4.5"/>
<circle cx="202.1" cy="79.7" r="4.5"/>
<circle cx="247.8" cy="90.6" r="4.5"/>
<circle cx="260.7" cy="93.2" r="4.5"/>
<circle cx="273.1" cy="97.8" r="4.5"/>
<circle cx="73.1" cy="108.5" r="4.5"/>
<circle cx="94.3" cy="110.6" r="4.5"/>
<circle cx="288.4" cy="197.7" r="1.74"/>
<circle cx="288.4" cy="197.7" r=".93"/>
</g>
<path d="M6.7 12.9h284.5v190.8h-284.5zM137.6 183.7v20M291.2 183.7h-185v20" fill="none" stroke="#000" stroke-width=".5"/>
<path d="M272.8 195.6h.1M276.4 199.7v4M285 199.7v4" fill="none" stroke="#c0c0c0" stroke-width=".21"/>
<path d="M193.1 105l1 .3-1.4 2.7zM257.3 119.5l.8 .6-2.1 2.2zM83.7 91.3l-1.1 2.7-.9-.5zM100.5 89.6l-.3 3.1-1-.3zM102 73.5l.8 .5-1.9 2.4zM248 115.7l.9 .5-1.9 2.4zM243 111.9l1 .2-1.1 2.9z" fill="#000"/>
<g fill="#808080">
<path d="M228.6 121.7l1.6-.4-1.1 1.2z"/>
<path d="M106 106.3l2.8 .2-.3 1zM234.4 140.6l2.5 1.3-2.8-.3z"/>
</g>
<g font-size="4.1">
<text x="113.3" y="53.3">3</text>
<text x="200.9" y="81">4</text>
<text x="246.7" y="91.9">3</text>
<text x="259.5" y="94.5">2</text>
<text x="272" y="99">1</text>
<text x="71.9" y="109.8">1</text>
<text x="93.1" y="111.9">2</text>
</g>
<g font-size="4.1" fill="#808080">
<text x="157.2" y="119.2" transform="rotate(15 157.2 119.2)">1184</text>
<text x="212.5" y="127.7">35</text>
</g>
<g font-size="3.5">
<text x="7" y="15.5">MONTAJ</text>
<text x="22.4" y="17.2">PARÇA KODU</text>
<text x="65.2" y="17.2">TANIM</text>
<text x="95.4" y="17.2">ADET</text>
<text x="10.9" y="19">NO</text>
<text x="12.3" y="23.7">1</text>
<text x="21" y="21.9">3002039006_654</text>
<text x="51.7" y="23.7">UCP 206 RULMAN YATAGI</text>
<text x="98.5" y="23.7">2</text>
<text x="21" y="28.4">1198001002_654</text>
<text x="30.5" y="25.5">5A</text>
<text x="12.3" y="30.2">2</text>
<text x="21" y="34.8">3002042011_654</text>
<text x="30.5" y="31.9">5A</text>
<text x="47.3" y="30.2">DİK ASANSÖR UST AVARE DISLI</text>
<text x="98.5" y="30.2">2</text>
<text x="12.3" y="36.6">3</text>
<text x="21" y="41.3">1198001001_654</text>
<text x="30.5" y="38.4">5A</text>
<text x="57.2" y="36.6">SETSKUR M10X16</text>
<text x="98.5" y="36.6">2</text>
<text x="12.3" y="43.1">4</text>
<text x="30.5" y="44.8">5A</text>
<text x="47.4" y="43.1">DİKEY ASANSÖR ÜST DİŞLİ MİLİ</text>
<text x="98.5" y="43.1">1</text>
</g>
<g font-size="3.2">
<text x="153.6" y="186.8">1198001000_6545A</text>
<text x="153.6" y="190.8">DİK ASANSÖR ÜST DİŞLİ SİSTEMİ</text>
<text x="210.7" y="186.6">-</text>
<text x="154.3" y="194.8">/</text>
<text x="154.3" y="198.8">/ HRC</text>
<text x="230.8" y="202.8">13747.50</text>
</g>
<g font-size="2.8">
<text x="263.7" y="186.7">Ü.Adet:</text>
<text x="263.9" y="190.5">Vers.:</text>
<text x="211.5" y="194.5">Hammadde Adı:</text>
<text x="138.3" y="202.6">SON KAYIT:</text>
<text x="163.6" y="202.6">2 Ağustos 2023 Çarşamba 23:17:35</text>
<text x="212.1" y="198.4">Sip. Ölçüsü:</text>
<text x="212.2" y="202.7">Ağırlık:</text>
</g>
<g font-size="2.6">
<text x="273.4" y="190.4">1</text>
<text x="265.9" y="194.4">GENEL TOLERANS</text>
<text x="264.2" y="198.5">DIN 7168 m T</text>
<text x="264.3" y="202.6">ÖLÇEK</text>
<text x="278.5" y="202.6">1:2</text>
<text x="286.5" y="202.6">A4</text>
</g>
<g font-size="2.5">
<text x="138.3" y="186.4">Parça Kodu:</text>
<text x="138.3" y="190.5">Parça Adı:</text>
<text x="201.2" y="186.5">Ü.Kodu:</text>
<text x="138.3" y="194.5">Kaplama Şekli:</text>
<text x="138.3" y="198.6">Isıl İşlem:</text>
<text x="6.7" y="206.7">C:\Users\K16-M\Desktop\D6_Asansorleri\6545_Uyumlu_Asansor\</text>
</g>
</svg>
